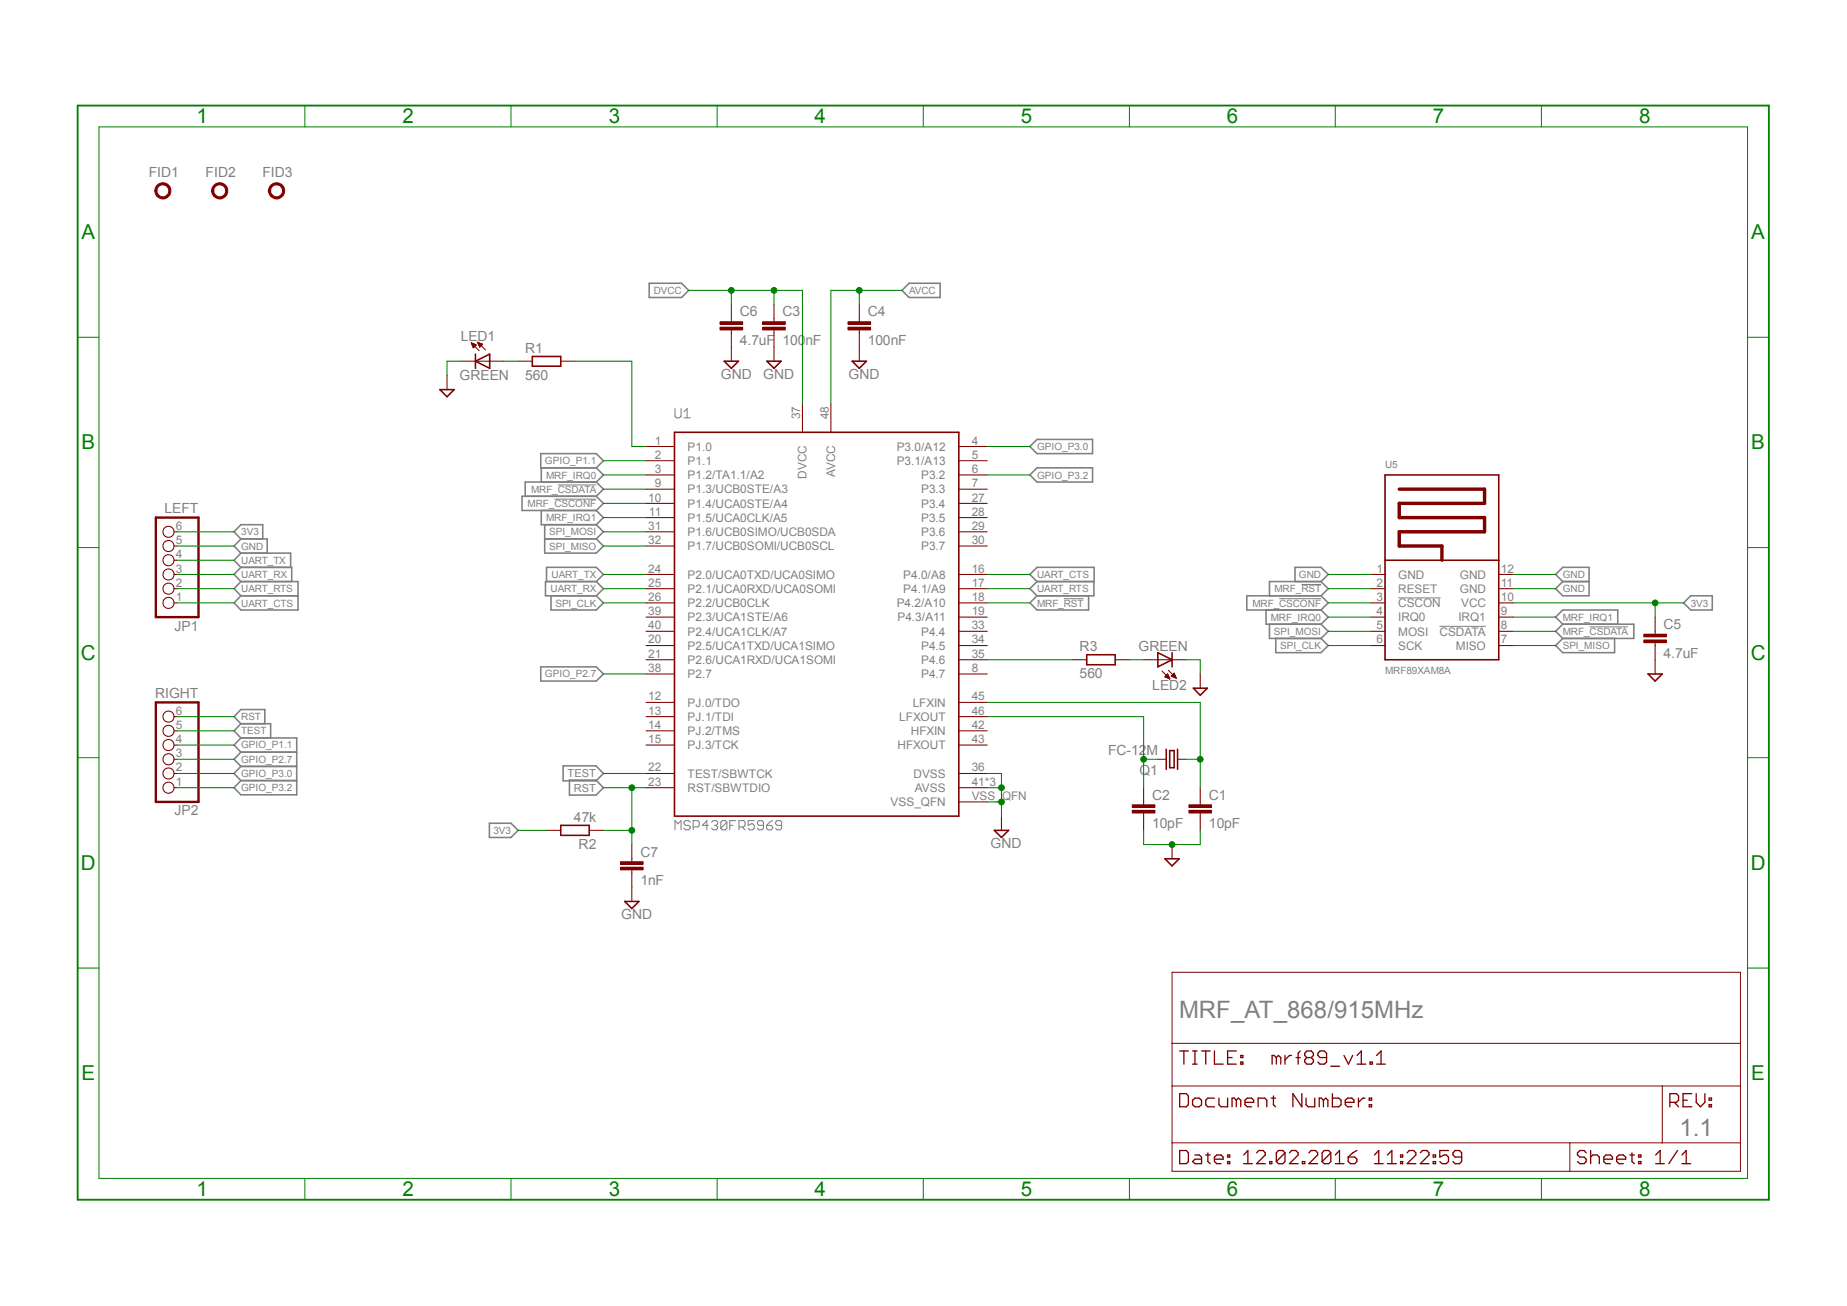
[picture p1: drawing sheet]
<svg xmlns="http://www.w3.org/2000/svg" width="297mm" height="210mm" viewBox="0 0 297 210" stroke-linecap="round" stroke-linejoin="round" font-family="sans-serif">
<g fill="none" stroke="#808080" stroke-width=".17">
<path d="M108.5 65.7v1.2l.3 .3h.5l.2-.3v-1.2M110 67.2h1M110 66.2l.5-.5v1.5M108.5 133.4v-1.4l.5 .5 .5-.5v1.4M111 132.2l-.3-.2h-.5l-.2 .2v.3l.2 .2h.5l.3 .3v.2l-.3 .2h-.5l-.2-.2M111.5 133h.7l.2-.3v-.5l-.2-.2h-.7v1.4M113.9 132.7h-1l.8-.7v1.4M114.4 132.2l.3-.2h.4l.3 .2v.3l-.3 .2M114.9 132.7h.2M115.1 132.7l.3 .3v.2l-.3 .2h-.4l-.3-.2M116.9 132.2l-.3-.2h-.5l-.2 .2v1M116.9 132.2v1l-.3 .2h-.5l-.2-.2"/>
<path d="M116.9 132.2l-1 1M117.3 132.7h.6M118.3 132h-1v1.4M118.8 133h.8l.2-.3v-.5l-.2-.2h-.8v1.4M119.3 133l.5 .4M121.3 132h-1v.7l.7-.2 .3 .2v.5l-.3 .2h-.4l-.3-.2M122.8 132.7h-.8l-.2-.2v-.3l.2-.2h.5l.3 .2v1l-.3 .2h-.5l-.2-.2M123.3 132.7h.7l.2 .3v.2l-.2 .2h-.5l-.2-.2zM124.2 132l-.5 .2-.4 .5M125.7 132.7h-.7l-.3-.2v-.3l.3-.2h.5l.2 .2v1l-.2 .2h-.5l-.3-.2"/>
</g>
<path d="M89.7 78h6.2M89.2 80.3h6.7M171.1 96.3h3.1M205.7 96.3h6.7M209.3 94h3.1M224.8 96.1h6.8M231.5 100.7h7.4M255.6 100.8h6.2" fill="none" stroke="#808080" stroke-width=".16"/>
<g fill="none" stroke="#808080" stroke-width=".25">
<path d="M104.4 45.6h5.2l1.1 1.1-1.1 1.1h-5.2zM145 46.7l1.2-1.1h5v2.2h-5zM87 72.9h8.9l1.1 1.2-1.1 1.1h-8.9zM87 75.2v2.3M95.9 79.8h-12v2.3h12M95.9 75.2l1.1 1.2-1.1 1.1M95.9 77.5h-11.4v2.3M95.9 77.5l1.1 1.2-1.1 1.1M95.9 79.8l1.1 1.1-1.1 1.2M165.6 76.4l1.2-1.2h8.9v2.3h-8.9zM165.6 71.8l1.2-1.1h8.9v2.2h-8.9zM38.7 93.5h9.2v4.6h-9.2l-1.1-1.2 1.1-1.1"/>
<path d="M38.7 91.2h8.2v2.3M38.7 95.8h9.2M38.7 86.7l-1.1 1.1 1.1 1.1M38.7 86.7h4.3v2.2M38.7 88.9h8v2.3M38.7 86.7l-1.1-1.2 1.1-1.1h3.5v2.3M38.7 93.5l-1.1 1.2 1.1 1.1M38.7 91.2l-1.1 1.2 1.1 1.1M38.7 88.9l-1.1 1.2 1.1 1.1M87 82.1v2.3h8.9M87.6 86.7h8.3M87.6 84.4v4.5h8.3l1.1-1.1-1.1-1.1"/>
<path d="M87.9 93.5v-2.3h8l1.1 1.2-1.1 1.1M88.6 95.8v2.3h7.3l1.1-1.2-1.1-1.1M95.9 93.5h-8.2v2.3h8.2M95.9 82.1l1.1 1.1-1.1 1.2M95.9 84.4l1.1 1.1-1.1 1.2M95.9 93.5l1.1 1.2-1.1 1.1M165.6 92.4l1.2-1.2h9.1v2.3h-9.1zM166.8 95.8l-1.2 1.1 1.2 1.2h8.2v-2.3M166.8 93.5l-1.2 1.2 1.2 1.1M175.9 93.5v2.3h-9.1M203.6 98.1v2.3h8.8M208.2 93.5v-2.3h4.2l1.2 1.2-1.2 1.1"/>
<path d="M212.4 93.5h-8.3v2.3M212.4 95.8h-11.9v2.3h11.9M212.4 98.1l1.2 1.1-1.2 1.2M212.4 93.5l1.2 1.2-1.2 1.1M212.4 95.8l1.2 1.1-1.2 1.2M250.1 92.4l1.2-1.2h4.2v4.6h-4.2l-1.2-1.1 1.2-1.2zM251.3 93.5h4.2M270.7 96.9l1.2-1.1h3.4v2.3h-3.4zM38.7 116.4l-1.1-1.2 1.1-1.1h3.9v2.3M38.7 116.4h4.8v2.3M38.7 116.4l-1.1 1.1 1.1 1.2M38.7 118.7h9v9.1h-9l-1.1-1.1 1.1-1.2"/>
<path d="M38.7 118.7l-1.1 1.1 1.1 1.1M87 107.2h8.9l1.1 1.2-1.1 1.1h-8.9zM204.1 100.4v2.3h8.3M205.1 102.7v2.2h7.3l1.2-1.1-1.2-1.1M212.4 100.4l1.2 1.1-1.2 1.2M251.3 100.4l-1.2-1.2 1.2-1.1h8.8v2.3M251.3 100.4h11.4v2.3h-11.4M251.3 102.7l-1.2 1.1 1.2 1.1h8.3v-2.2M251.3 100.4l-1.2 1.1 1.2 1.2M38.7 120.9l-1.1 1.2 1.1 1.1M38.7 120.9h9M38.7 123.2h9"/>
<path d="M38.7 123.2l-1.1 1.2 1.1 1.1M38.7 125.5h9M78.7 132.4h3.5l1.1 1.1-1.1 1.2h-3.5zM90.6 123.1h5.2l1.2 1.3-1.2 1.2h-5.2zM91.6 125.4h4.2l1.2 1.3-1.2 1.1h-4.2z"/>
</g>
<g fill="none" stroke="#800000" stroke-width=".17">
<path d="M138.2 49v2.7M138.2 53.1v2.7M220.4 96.9h2.3M220.4 99.2h2.3M220.4 92.4h2.3M220.4 94.7h2.3M241 96.9h2.3M241 99.2h2.3M241 92.4h2.3M241 94.7h2.3M266.1 99.2v2.8M220.4 101.5h2.3"/>
<path d="M220.4 103.8h2.3M241 101.5h2.3M241 103.8h2.3M266.1 103.3v5.1M186.2 122.1h1.3M189.4 122.1h1.4"/>
</g>
<path d="M222.7 76.4h18.3v29.7h-18.3zM222.7 90.1h18.3M265 108.4h2.3l-1.2 1.1zM187.5 120.5v3.2M188.1 120.7h.7v2.7h-.7zM189.4 120.5v3.2" fill="none" stroke="#800000" stroke-width=".25"/>
<path d="M225 78.7h13.7v2.2h-13.7v2.3h13.7v2.3h-13.7v2.3h6.9v2.3" fill="none" stroke="#800000" stroke-width=".55"/>
<path d="M136.4 52.8h3.6M136.4 51.9h3.6M264.3 103.1h3.7M264.3 102.2h3.7" fill="none" stroke="#800000" stroke-width=".42"/>
<path d="M136.4 52.6h3.6v.4h-3.6zM136.4 51.7h3.6v.5h-3.6zM264.3 102.9h3.7v.4h-3.7zM264.3 102h3.7v.4h-3.7z" fill="none" stroke="#800000" stroke-width=".16"/>
<path d="M25.2 29.8a1.3 1.3 0 0 1 2.1 .2 1.3 1.3 0 0 1-.7 1.9 1.3 1.3 0 0 1-1.7-1.2h.3a.97 .97 0 0 1 1.4-.8 .97 .97 0 0 1 .2 1.6 .97 .97 0 0 1-1.5-.5l-.1-.3h-.3l.1-.5z" fill-rule="evenodd" fill="#800000"/>
<path d="M25.2 29.8a1.3 1.3 0 0 1 2.1 .2 1.3 1.3 0 0 1-.7 1.9 1.3 1.3 0 0 1-1.7-1.2h.3a.97 .97 0 0 1 1.4-.8 .97 .97 0 0 1 .2 1.6 .97 .97 0 0 1-1.5-.5l-.1-.3h-.3l.1-.5z" fill="none" stroke="#800000" stroke-width=".16"/>
<path d="M34.4 29.8a1.3 1.3 0 0 1 2 .1 1.3 1.3 0 0 1-.4 1.9 1.3 1.3 0 0 1-1.9-.6l-.1-.5h.4a.97 .97 0 0 1 1.4-.8 .97 .97 0 0 1 .2 1.6 .97 .97 0 0 1-1.6-.5v-.3h-.4l.1-.5z" fill-rule="evenodd" fill="#800000"/>
<path d="M34.4 29.8a1.3 1.3 0 0 1 2 .1 1.3 1.3 0 0 1-.4 1.9 1.3 1.3 0 0 1-1.9-.6l-.1-.5h.4a.97 .97 0 0 1 1.4-.8 .97 .97 0 0 1 .2 1.6 .97 .97 0 0 1-1.6-.5v-.3h-.4l.1-.5z" fill="none" stroke="#800000" stroke-width=".16"/>
<path d="M43.5 29.8a1.3 1.3 0 0 1 2 .1 1.3 1.3 0 0 1-.4 1.9 1.3 1.3 0 0 1-1.8-.6l-.2-.5h.4a.97 .97 0 0 1 1.4-.8 .97 .97 0 0 1 .2 1.6 .97 .97 0 0 1-1.5-.5l-.1-.3h-.4l.2-.5z" fill-rule="evenodd" fill="#800000"/>
<g fill="none" stroke="#800000" stroke-width=".16">
<path d="M43.5 29.8a1.3 1.3 0 0 1 2 .1 1.3 1.3 0 0 1-.4 1.9 1.3 1.3 0 0 1-1.8-.6l-.2-.5h.4a.97 .97 0 0 1 1.4-.8 .97 .97 0 0 1 .2 1.6 .97 .97 0 0 1-1.5-.5l-.1-.3h-.4l.2-.5zM115.8 52.6h3.6v.4h-3.6zM115.8 51.7h3.6v.5h-3.6zM122.6 52.6h3.7v.4h-3.7zM122.6 51.7h3.7v.5h-3.7zM99.8 139.4h3.6v.5h-3.6zM99.8 138.6h3.6v.4h-3.6zM182.1 130.3h3.6v.4h-3.6zM182.1 129.4h3.6v.4h-3.6zM191.2 130.3h3.6v.4h-3.6zM191.2 129.4h3.6v.4h-3.6zM188.5 156.3h91.4v32h-91.4z"/>
<path d="M188.5 174.6h91.4M188.5 167.8h91.4M267.3 174.6v9.2M188.5 183.8h91.4M252.4 183.8v4.5"/>
</g>
<g fill="none" stroke="#800000" stroke-width=".25">
<path d="M76.5 58.1l2.2-1.2v2.3zM76.5 56.9v2.3M85.6 57.3h4.6v1.6h-4.6zM116.5 58.1h2.2l-1.1 1.1zM123.3 58.1h2.3l-1.1 1.1zM137 58.1h2.3l-1.1 1.1zM70.7 62.7h2.3l-1.1 1.1zM108.5 69.5h45.7v61.7h-45.7zM174.8 105.3h4.5v1.6h-4.5zM186.2 104.9l2.3 1.2-2.3 1.1zM188.5 104.9v2.3M191.9 110.7h2.2l-1.1 1.1z"/>
<path d="M90.2 132.7h4.5v1.6h-4.5zM159.9 133.5h2.3l-1.2 1.2zM187.3 138.1h2.3l-1.1 1.1zM100.5 144.9h2.2l-1.1 1.2z"/>
</g>
<g fill="none" stroke="#800000" stroke-width=".17">
<path d="M74.2 58.1h6.8M75.8 55.1l1.2 1.3M75.8 55.1l.8 .4-.5 .4zM75.8 55.2h.1M75.9 55.3h.4M75.9 55.3h.2M75.9 55.4h.6M75.9 55.6h.6M75.9 55.5h.6M76 55.6h.4M76 55.7h.3M76.1 55.8h.1"/>
<path d="M76.1 55.9h.1M76.8 55l1.3 1.3M76.8 55l.8 .4-.5 .4M76.8 55l.3 .8M76.8 55.1h.2M76.8 55h.1M76.9 55.2h.3M76.9 55.3h.5M77 55.4h.6M77 55.3h.6M77 55.5h.5M77 55.6h.4"/>
<path d="M77.1 55.7h.2M77.1 55.6h.2M77.1 55.8h.1M83.3 58.1h2.3M90.2 58.1h2.3M117.6 49v2.7M117.6 53.1v5M124.5 49v2.7M124.5 53.1v5M138.2 55.8v2.3M71.9 60.4v2.3M103.9 71.8h4.6"/>
<path d="M103.9 74.1h4.6M103.9 76.4h4.6M103.9 78.7h4.6M129 64.9v4.6M133.6 64.9v4.6M154.2 71.8h4.5M154.2 74.1h4.5M154.2 76.4h4.5M154.2 78.7h4.5M28 96.9h.5M28 94.7h.5M28 92.4h.5"/>
<path d="M28 90.1h.5M28 87.8h.5M28 85.5h.5M103.9 96.9h4.6M103.9 94.7h4.6M103.9 92.4h4.6M103.9 87.8h4.6M103.9 85.5h4.6M103.9 80.9h4.6M103.9 83.2h4.6M103.9 99.2h4.6M154.2 96.9h4.5"/>
<path d="M154.2 94.7h4.5M154.2 92.4h4.5M154.2 87.8h4.5M154.2 85.5h4.5M154.2 80.9h4.5M154.2 83.2h4.5M154.2 99.2h4.5M28 119.8h.5M28 117.5h.5M28 115.2h.5M103.9 106.1h4.6M103.9 119.8h4.6"/>
<path d="M103.9 117.5h4.6M103.9 115.2h4.6M103.9 108.4h4.6M103.9 112.9h4.6M103.9 103.8h4.6M103.9 101.5h4.6M154.2 106.1h4.5M154.2 119.8h4.5M154.2 117.5h4.5M154.2 115.2h4.5M154.2 108.4h4.5M154.2 112.9h4.5"/>
<path d="M154.2 103.8h4.5M154.2 101.5h4.5M172.5 106.1h2.3M179.3 106.1h2.3M183.9 106.1h6.9M186.9 107.9l1.2 1.3M187.3 108.8h.7M187.4 108.9h.6M187.4 108.7h.5M187.5 108.6h.4M187.5 108.9h.5M187.6 108.6h.2"/>
<path d="M187.6 108.5h.2M187.7 108.4h.1M187.7 108.4l.4 .8-.8-.4zM187.7 109h.3M187.9 107.8l1.2 1.3M187.9 109.1h.2M188.1 109.1h.1M188.3 108.7h.7M188.3 108.7l.8 .4M188.3 108.7l.5-.5 .3 .9M188.4 108.6h.6M188.5 108.6h.4"/>
<path d="M188.5 108.8h.5M188.6 108.5h.3M188.6 108.4h.2M188.7 108.9h.4M188.7 108.3h.1M188.8 108.3h.1M188.8 108.9h.3M189 109h.1M193 108.4v2.3M28 126.7h.5M28 124.4h.5M28 122.1h.5"/>
<path d="M87.9 133.5h2.3M94.7 133.5h2.3M101.6 135.8v2.7M101.6 139.9v5M103.9 126.7h4.6M103.9 124.4h4.6M154.2 126.7h4.5M154.2 124.4h4.5M154.2 128.9h4.5M161 131.2v2.3M183.9 126.7v2.7M183.9 130.8v2.7"/>
<path d="M188.5 135.8v2.3M193 126.7v2.7M193 130.8v2.7"/>
<circle cx="27.1" cy="92.4" r=".89"/>
<circle cx="27.1" cy="85.5" r=".89"/>
<circle cx="27.1" cy="90.1" r=".89"/>
<circle cx="27.1" cy="96.9" r=".89"/>
<circle cx="27.1" cy="94.7" r=".89"/>
<circle cx="27.1" cy="87.8" r=".89"/>
<circle cx="27.1" cy="117.5" r=".89"/>
<circle cx="27.1" cy="119.8" r=".89"/>
<circle cx="27.1" cy="115.2" r=".89"/>
<circle cx="27.1" cy="124.4" r=".89"/>
<circle cx="27.1" cy="122.1" r=".89"/>
<circle cx="27.1" cy="126.7" r=".89"/>
</g>
<path d="M115.8 52.8h3.6M115.8 51.9h3.6M122.6 52.8h3.7M122.6 51.9h3.7M99.8 139.7h3.6M99.8 138.8h3.6M182.1 130.5h3.6M182.1 129.6h3.6M191.2 130.5h3.6M191.2 129.6h3.6" fill="none" stroke="#800000" stroke-width=".42"/>
<path d="M25.1 83.2h6.8v16h-6.8zM25.1 112.9h6.8v16h-6.8z" fill="none" stroke="#800000" stroke-width=".38"/>
<g fill="none" stroke="#800000" stroke-width=".21">
<path d="M189.7 175.9h1.1l.3 .3v1.4l-.3 .4h-1.1zM189.7 169h1.4M190.4 169v2.1M191.8 176.9l.4-.3h.6l.4 .3v.7l-.4 .4h-.6l-.4-.4zM191.8 169h.7M191.8 171.1h.7M192.2 169v2.1M193.2 169h1.4M193.9 169v2.1M195.3 169v2.1h1.4M195.3 176.6h-1.1l-.3 .3v.7l.3 .4h1.1M196 176.6v1l.3 .4h1.1v-1.4"/>
<path d="M197.4 170.1h.7M198.8 169h-1.4v2.1h1.4M198.8 176.9l-.3-.3h-.4v1.4M198.8 176.9l.3-.3 .4 .3v1.1M198.8 176.9v1.1M199.5 170.8h.4v.3h-.4zM199.5 169.7h.4v.4h-.4zM200.2 177.2h1.4v-.3l-.3-.3h-.7l-.4 .3v.7l.4 .4h.7M202.3 178v-1.4h1.1l.3 .3v1.1M204.4 176.6h.7M204.8 176.2v1.4l.3 .4M205.2 170.1v1"/>
<path d="M205.2 170.1l-.3-.4h-.3v1.4M205.2 170.1l.4-.4 .4 .4v1M206.6 169.7v1.4M207.7 169.7h-.4l-.7 .7M208.4 170.1h.7M209.1 169l-.4 .4v1.7M209.3 175.9v2.1l-1.4-2.1v2.1M210 176.6v1l.4 .4h1v-1.4M210.1 170.1l-.3-.4v-.3l.3-.4h.8l.3 .4v.3l-.3 .4M210.1 170.1l-.3 .3v.4l.3 .3h.8l.3-.3v-.4l-.3-.3M210.1 170.1h.8M212.8 176.9l-.3-.3h-.4v1.4"/>
<path d="M212.8 176.9v1.1M212.8 176.9l.4-.3 .3 .3v1.1M213.3 170.1h-1l-.4-.4v-.3l.4-.4h.6l.4 .4v1.4l-.4 .3h-.6l-.4-.3M214 171.4h1.4M214.2 175.9v2.1h1.1l.3-.4v-.7l-.3-.3h-1.1M216.1 169.7l.7 1.4 .7-1.4M216.3 177.2h1.4v-.3l-.3-.3h-.7l-.4 .3v.7l.4 .4h.7M218.2 171.1h1.4M218.2 169.7l.7-.7v2.1M218.4 176.6v1.4M219.5 176.6h-.3l-.8 .6M220.2 177.6h.4v.4h-.4z"/>
<path d="M220.2 176.6h.4v.3h-.4zM220.3 170.8h.4v.3h-.4zM221.4 171.1h1.4M221.4 169.7l.7-.7v2.1M268.5 177.2h1.1l.3-.3v-.7l-.3-.3h-1.1v2.1M269.2 177.2l.7 .8M270.6 176.9h.7M272 175.9h-1.4v2.1h1.4M272.8 175.9v1.3l.6 .8 .8-.8v-1.3M274.8 177.6h.4v.4h-.4zM274.8 176.6h.4v.3h-.4zM189.7 185h1.1l.3 .4v1.4l-.3 .3h-1.1z"/>
<path d="M192.2 185.7h.6l.4 .4v1h-1l-.4-.3 .4-.4h1M193.9 185.7h.7M194.2 185.4v1.4l.4 .3M195.3 186.4h1.4v-.3l-.4-.4h-.6l-.4 .4v.7l.4 .3h.6M197.4 186.8h.3v.3h-.3zM197.4 185.7h.3v.4h-.3zM200 187.1h1.4M200 185.7l.7-.7v2.1M202.1 185.4l.3-.4h.7l.4 .4v.3l-1.4 1.4h1.4M204.2 186.8h.3v.3h-.3zM206.6 185.4v1.4l-.3 .3h-.7l-.4-.3M206.6 185.4l-.3-.4h-.7l-.4 .4v1.4"/>
<path d="M206.6 185.4l-1.4 1.4M207.3 185.4l.4-.4h.7l.3 .4v.3l-1.4 1.4h1.4M209.4 186.8h.4v.3h-.4zM210.5 185.4l.3-.4h.7l.4 .4v.3l-1.4 1.4h1.4M214 185.4v1.4l-.3 .3h-.8l-.3-.3M214 185.4l-.3-.4h-.8l-.3 .4v1.4M214 185.4l-1.4 1.4M214.7 187.1h1.4M214.7 185.7l.7-.7v2.1M216.8 186.1h1l.4 .3v.4l-.4 .3h-.6l-.4-.3zM218.2 185l-.7 .4-.7 .7M221 187.1h1.4"/>
<path d="M221 185.7l.7-.7v2.1M223.1 187.1h1.4M223.1 185.7l.7-.7v2.1M225.2 186.8h.4v.3h-.4zM225.2 185.7h.4v.4h-.4zM226.3 185.4l.3-.4h.7l.4 .4v.3l-1.4 1.4h1.4M228.4 185.4l.3-.4h.7l.4 .4v.3l-1.4 1.4h1.4M230.5 186.8h.3v.3h-.3zM230.5 185.7h.3v.4h-.3zM232.9 185h-1.4v1.1l.7-.4h.4l.3 .4v.7l-.3 .3h-.7l-.4-.3M235 186.1h-1l-.4-.4v-.3l.4-.4h.7l.3 .4v1.4l-.3 .3h-.7l-.4-.3M255.1 185.4l-.4-.4h-.7l-.3 .4v.3l.3 .4h.7l.4 .3v.4l-.4 .3h-.7l-.3-.3"/>
<path d="M255.8 186.1l.3-.4h.7l.4 .4v1M255.8 185v2.1M257.9 186.4h1.4v-.3l-.3-.4h-.8l-.3 .4v.7l.3 .3h.8M260 186.4h1.4v-.3l-.4-.4h-.7l-.3 .4v.7l.3 .3h.7M262.1 185.7h.7M262.4 185.4v1.4l.4 .3M263.5 186.8h.4v.3h-.4zM263.5 185.7h.4v.4h-.4zM266.2 187.1h1.4M266.2 185.7l.8-.7v2.1M269.7 185l-1.3 2.1M270.5 187.1h1.4"/>
<path d="M270.5 185.7l.6-.7v2.1"/>
</g>
<path d="M12.5 17h271.9v175.9h-271.9z" fill="none" stroke="#008000" stroke-width=".3"/>
<g fill="none" stroke="#008000" stroke-width=".16">
<path d="M49 17v3.4M82.2 17v3.4M115.3 17v3.4M148.5 17v3.4M181.6 17v3.4M214.7 17v3.4M247.9 17v3.4M15.9 20.4h265.1v169.1h-265.1zM12.5 54.2h3.4M281 54.2h3.4M12.5 88.1h3.4M281 88.1h3.4"/>
<path d="M12.5 121.8h3.4M281 121.8h3.4M12.5 155.7h3.4M281 155.7h3.4M49 189.5v3.4M82.2 189.5v3.4M115.3 189.5v3.4M148.5 189.5v3.4M181.6 189.5v3.4M214.7 189.5v3.4M247.9 189.5v3.4"/>
</g>
<path d="M74.2 58.1h-2.3v2.3M213.6 92.4h6.8M243.3 92.4h6.8M243.3 94.7h6.8M190.8 106.1h2.2v2.3M183.9 133.5v2.3h9.1v-2.3" fill="none" stroke="#008000" stroke-width=".17"/>
<circle cx="188.5" cy="135.8" r=".46" fill="#008000"/>
<circle cx="188.5" cy="135.8" r=".46" fill="none" stroke="#008000" stroke-width=".16"/>
<path d="M158.7 128.9h2.3M158.7 126.7h2.3v4.5" fill="none" stroke="#008000" stroke-width=".17"/>
<circle cx="161" cy="128.9" r=".46" fill="#008000"/>
<circle cx="161" cy="128.9" r=".46" fill="none" stroke="#008000" stroke-width=".16"/>
<path d="M158.7 124.4h2.3v2.3" fill="none" stroke="#008000" stroke-width=".17"/>
<circle cx="161" cy="126.7" r=".46" fill="#008000"/>
<circle cx="161" cy="126.7" r=".46" fill="none" stroke="#008000" stroke-width=".16"/>
<path d="M28.5 87.8h9.1M243.3 96.9h27.4M266.1 96.9v2.3" fill="none" stroke="#008000" stroke-width=".17"/>
<circle cx="266.2" cy="96.9" r=".46" fill="#008000"/>
<circle cx="266.2" cy="96.9" r=".46" fill="none" stroke="#008000" stroke-width=".16"/>
<g fill="none" stroke="#008000" stroke-width=".17">
<path d="M97 76.4h6.9M97 78.7h6.9M28.5 85.5h9.1M97 85.5h6.9M97 83.2h6.9M97 96.9h6.9M97 87.8h6.9M158.7 96.9h6.9M213.6 99.2h6.8M213.6 94.7h6.8M243.3 99.2h6.8M213.6 103.8h6.8"/>
<path d="M213.6 101.5h6.8M243.3 103.8h6.8M243.3 101.5h6.8M83.3 133.5h4.6M97 126.7h6.9M101.6 126.7v6.8"/>
</g>
<circle cx="101.6" cy="126.7" r=".46" fill="#008000"/>
<circle cx="101.6" cy="126.7" r=".46" fill="none" stroke="#008000" stroke-width=".16"/>
<path d="M97 133.5h4.6v2.3" fill="none" stroke="#008000" stroke-width=".17"/>
<circle cx="101.6" cy="133.5" r=".46" fill="#008000"/>
<circle cx="101.6" cy="133.5" r=".46" fill="none" stroke="#008000" stroke-width=".16"/>
<path d="M81 58.1h2.3M92.5 58.1h9.1v13.7h2.3M97 80.9h6.9M213.6 96.9h6.8M28.5 115.2h9.1M28.5 117.5h9.1M158.7 106.1h13.8M158.7 112.9h34.3v13.8M181.6 106.1h2.3M97 124.4h6.9M190.8 122.1h2.2" fill="none" stroke="#008000" stroke-width=".17"/>
<circle cx="193" cy="122.1" r=".46" fill="#008000"/>
<circle cx="193" cy="122.1" r=".46" fill="none" stroke="#008000" stroke-width=".16"/>
<path d="M158.7 115.2h25.2v11.5M183.9 122.1h2.3" fill="none" stroke="#008000" stroke-width=".17"/>
<circle cx="183.9" cy="122.1" r=".46" fill="#008000"/>
<circle cx="183.9" cy="122.1" r=".46" fill="none" stroke="#008000" stroke-width=".16"/>
<g fill="none" stroke="#008000" stroke-width=".17">
<path d="M110.7 46.7h18.3v18.2M117.6 46.7v2.3M97 74.1h6.9M158.7 71.8h6.9M158.7 76.4h6.9M28.5 94.7h9.1M28.5 96.9h9.1M158.7 94.7h6.9M158.7 92.4h6.9M28.5 119.8h9.1M97 108.4h6.9M28.5 122.1h9.1"/>
<path d="M28.5 124.4h9.1M28.5 126.7h9.1"/>
</g>
<circle cx="117.6" cy="46.7" r=".46" fill="#008000"/>
<circle cx="117.6" cy="46.7" r=".46" fill="none" stroke="#008000" stroke-width=".16"/>
<path d="M124.5 46.7v2.3" fill="none" stroke="#008000" stroke-width=".17"/>
<circle cx="124.5" cy="46.7" r=".46" fill="#008000"/>
<circle cx="124.5" cy="46.7" r=".46" fill="none" stroke="#008000" stroke-width=".16"/>
<path d="M138.2 46.7v2.3M145 46.7h-11.4v18.2" fill="none" stroke="#008000" stroke-width=".17"/>
<circle cx="138.2" cy="46.7" r=".46" fill="#008000"/>
<circle cx="138.2" cy="46.7" r=".46" fill="none" stroke="#008000" stroke-width=".16"/>
<path d="M28.5 92.4h9.1M28.5 90.1h9.1M97 94.7h6.9M97 92.4h6.9" fill="none" stroke="#008000" stroke-width=".17"/>
<g font-size="3.9" fill="#808080">
<text x="189.6" y="163.7">MRF_AT_868/915MHz</text>
<text x="270" y="182.6">1.1</text>
</g>
<g font-size="3.3" fill="#008000">
<text x="31.6" y="19.8">1</text>
<text x="64.7" y="19.8">2</text>
<text x="97.9" y="19.8">3</text>
<text x="131" y="19.8">4</text>
<text x="164.1" y="19.8">5</text>
<text x="197.3" y="19.8">6</text>
<text x="230.4" y="19.8">7</text>
<text x="263.6" y="19.8">8</text>
<text x="13.1" y="38.4">A</text>
<text x="281.6" y="38.4">A</text>
<text x="13.1" y="72.3">B</text>
<text x="281.6" y="72.3">B</text>
<text x="13" y="106.1">C</text>
<text x="281.5" y="106.1">C</text>
<text x="13" y="139.9">D</text>
<text x="281.5" y="139.9">D</text>
<text x="13.1" y="173.7">E</text>
<text x="281.6" y="173.7">E</text>
<text x="31.6" y="192.4">1</text>
<text x="64.7" y="192.4">2</text>
<text x="97.9" y="192.4">3</text>
<text x="131" y="192.4">4</text>
<text x="164.1" y="192.4">5</text>
<text x="197.3" y="192.4">6</text>
<text x="230.4" y="192.4">7</text>
<text x="263.6" y="192.4">8</text>
</g>
<g font-size="2.2" fill="#808080">
<text x="23.9" y="28.4">FID1</text>
<text x="33.1" y="28.4">FID2</text>
<text x="42.2" y="28.4">FID3</text>
<text x="119" y="50.9">C6</text>
<text x="125.8" y="50.9">C3</text>
<text x="139.5" y="50.9">C4</text>
<text x="74.1" y="54.8">LED1</text>
<text x="84.5" y="56.8">R1</text>
<text x="119" y="55.5">4.7uF</text>
<text x="125.8" y="55.5">100nF</text>
<text x="139.5" y="55.5">100nF</text>
<text x="73.9" y="61.2">GREEN</text>
<text x="84.5" y="61.1">560</text>
<text x="115.9" y="61">GND</text>
<text x="122.7" y="61">GND</text>
<text x="136.4" y="61">GND</text>
<text x="26.5" y="82.6">LEFT</text>
<text x="28.1" y="101.4">JP1</text>
<text x="267.5" y="101.2">C5</text>
<text x="173.6" y="104.7">R3</text>
<text x="183.1" y="104.6">GREEN</text>
<text x="267.5" y="105.7">4.7uF</text>
<text x="24.9" y="112.3">RIGHT</text>
<text x="173.6" y="109.1">560</text>
<text x="185.3" y="111">LED2</text>
<text x="178.2" y="121.4">FC-12M</text>
<text x="183.2" y="124.6">Q1</text>
<text x="28.1" y="131.1">JP2</text>
<text x="185.3" y="128.6">C2</text>
<text x="194.4" y="128.6">C1</text>
<text x="92.3" y="132.2">47k</text>
<text x="93" y="136.5">R2</text>
<text x="103" y="137.8">C7</text>
<text x="159.3" y="136.4">GND</text>
<text x="185.3" y="133.2">10pF</text>
<text x="194.4" y="133.2">10pF</text>
<text x="103" y="142.3">1nF</text>
<text x="99.9" y="147.8">GND</text>
</g>
<g font-size="1.9" fill="#808080">
<text x="105.3" y="71.5">1</text>
<text x="128.7" y="67.4" transform="rotate(-90 128.7 67.4)">37</text>
<text x="133.3" y="67.4" transform="rotate(-90 133.3 67.4)">48</text>
<text x="156.3" y="71.5">4</text>
<text x="105.3" y="73.8">2</text>
<text x="105.3" y="76.1">3</text>
<text x="110.6" y="72.5">P1.0</text>
<text x="110.6" y="74.8">P1.1</text>
<text x="110.6" y="77">P1.2/TA1.1/A2</text>
<text x="129.7" y="77" transform="rotate(-90 129.7 77)">DVCC</text>
<text x="134.3" y="76.8" transform="rotate(-90 134.3 76.8)">AVCC</text>
<text x="144.2" y="72.5">P3.0/A12</text>
<text x="144.2" y="74.8">P3.1/A13</text>
<text x="148.1" y="77">P3.2</text>
<text x="156.3" y="73.8">5</text>
<text x="156.3" y="76.1">6</text>
<text x="104.2" y="80.6">10</text>
<text x="104.4" y="82.9">11</text>
<text x="105.3" y="78.4">9</text>
<text x="110.6" y="79.3">P1.3/UCB0STE/A3</text>
<text x="110.6" y="81.6">P1.4/UCA0STE/A4</text>
<text x="110.6" y="83.9">P1.5/UCA0CLK/A5</text>
<text x="148.1" y="79.3">P3.3</text>
<text x="148.1" y="81.6">P3.4</text>
<text x="148.1" y="83.9">P3.5</text>
<text x="156.3" y="78.4">7</text>
<text x="156.3" y="80.6">27</text>
<text x="156.3" y="82.9">28</text>
<text x="28.3" y="89.8">4</text>
<text x="28.3" y="87.5">5</text>
<text x="28.3" y="85.2">6</text>
<text x="104.2" y="85.2">31</text>
<text x="104.2" y="87.5">32</text>
<text x="110.6" y="86.2">P1.6/UCB0SIMO/UCB0SDA</text>
<text x="110.6" y="88.5">P1.7/UCB0SOMI/UCB0SCL</text>
<text x="148.1" y="86.2">P3.6</text>
<text x="148.1" y="88.5">P3.7</text>
<text x="156.3" y="85.2">29</text>
<text x="156.3" y="87.5">30</text>
<text x="28.3" y="94.4">2</text>
<text x="28.3" y="92.1">3</text>
<text x="104.2" y="92.1">24</text>
<text x="104.2" y="94.4">25</text>
<text x="110.6" y="93">P2.0/UCA0TXD/UCA0SIMO</text>
<text x="110.6" y="95.3">P2.1/UCA0RXD/UCA0SOMI</text>
<text x="145.2" y="93">P4.0/A8</text>
<text x="145.2" y="95.3">P4.1/A9</text>
<text x="156.3" y="92.1">16</text>
<text x="156.3" y="94.4">17</text>
<text x="221.4" y="92.1">1</text>
<text x="221.4" y="94.4">2</text>
<text x="224.8" y="93">GND</text>
<text x="224.8" y="95.3">RESET</text>
<text x="234.7" y="93">GND</text>
<text x="234.7" y="95.3">GND</text>
<text x="241.3" y="92.1">12</text>
<text x="241.3" y="94.4">11</text>
<text x="28.3" y="96.6">1</text>
<text x="104.2" y="96.6">26</text>
<text x="104.2" y="98.9">39</text>
<text x="104.2" y="101.2">40</text>
<text x="110.6" y="97.6">P2.2/UCB0CLK</text>
<text x="110.6" y="99.9">P2.3/UCA1STE/A6</text>
<text x="144.2" y="97.6">P4.2/A10</text>
<text x="144.3" y="99.9">P4.3/A11</text>
<text x="156.3" y="96.6">18</text>
<text x="156.3" y="98.9">19</text>
<text x="156.3" y="101.2">33</text>
<text x="221.4" y="96.6">3</text>
<text x="221.4" y="101.2">5</text>
<text x="221.4" y="98.9">4</text>
<text x="224.8" y="97.6">CSCON</text>
<text x="224.8" y="99.9">IRQ0</text>
<text x="234.5" y="99.9">IRQ1</text>
<text x="234.9" y="97.6">VCC</text>
<text x="241.3" y="101.2">8</text>
<text x="241.3" y="98.9">9</text>
<text x="241.3" y="96.6">10</text>
<text x="104.2" y="103.5">20</text>
<text x="104.2" y="105.7">21</text>
<text x="110.6" y="104.5">P2.5/UCA1TXD/UCA1SIMO</text>
<text x="110.6" y="106.8">P2.6/UCA1RXD/UCA1SOMI</text>
<text x="110.6" y="102.2">P2.4/UCA1CLK/A7</text>
<text x="148.1" y="102.2">P4.4</text>
<text x="148.1" y="104.5">P4.5</text>
<text x="148.1" y="106.8">P4.6</text>
<text x="156.3" y="103.5">34</text>
<text x="156.3" y="105.7">35</text>
<text x="221.4" y="103.5">6</text>
<text x="224.8" y="102.2">MOSI</text>
<text x="224.8" y="104.5">SCK</text>
<text x="231.5" y="102.2">CSDATA</text>
<text x="234.1" y="104.5">MISO</text>
<text x="241.3" y="103.5">7</text>
<text x="104.2" y="112.6">12</text>
<text x="104.2" y="108">38</text>
<text x="110.6" y="113.6">PJ.0/TDO</text>
<text x="110.6" y="109.1">P2.7</text>
<text x="146.8" y="113.6">LFXIN</text>
<text x="148.1" y="109.1">P4.7</text>
<text x="156.3" y="108">8</text>
<text x="156.3" y="112.6">45</text>
<text x="28.3" y="119.5">4</text>
<text x="28.3" y="117.2">5</text>
<text x="28.3" y="114.9">6</text>
<text x="104.2" y="114.9">13</text>
<text x="104.2" y="117.2">14</text>
<text x="104.2" y="119.5">15</text>
<text x="110.6" y="115.9">PJ.1/TDI</text>
<text x="110.6" y="118.2">PJ.2/TMS</text>
<text x="144.6" y="115.9">LFXOUT</text>
<text x="146.5" y="118.2">HFXIN</text>
<text x="156.3" y="117.2">42</text>
<text x="156.3" y="119.5">43</text>
<text x="156.3" y="114.9">46</text>
<text x="28.3" y="124">2</text>
<text x="28.3" y="121.8">3</text>
<text x="104.2" y="124">22</text>
<text x="110.6" y="120.5">PJ.3/TCK</text>
<text x="110.6" y="125.1">TEST/SBWTCK</text>
<text x="144.3" y="120.5">HFXOUT</text>
<text x="146.9" y="125.1">DVSS</text>
<text x="156.3" y="124">36</text>
<text x="28.3" y="126.3">1</text>
<text x="104.2" y="126.3">23</text>
<text x="110.6" y="127.3">RST/SBWTDIO</text>
<text x="143.2" y="129.6">VSS_QFN</text>
<text x="147.1" y="127.3">AVSS</text>
<text x="156.3" y="126.3">41*3</text>
<text x="156.3" y="128.6">VSS_QFN</text>
</g>
<g font-size="1.8" fill="#808080">
<text x="91.3" y="125">TEST</text>
<text x="92.3" y="127.3">RST</text>
</g>
<g font-size="1.6" fill="#808080">
<text x="105.1" y="47.2">DVCC</text>
<text x="146.2" y="47.2">AVCC</text>
<text x="87.6" y="74.7">GPIO_P1.1</text>
<text x="87.8" y="77">MRF_IRQ0</text>
<text x="166.8" y="72.4">GPIO_P3.0</text>
<text x="166.8" y="77">GPIO_P3.2</text>
<text x="222.7" y="75.2">U5</text>
<text x="84.8" y="81.5">MRF_CSCONF</text>
<text x="85.4" y="79.2">MRF_CSDATA</text>
<text x="87.8" y="83.8">MRF_IRQ1</text>
<text x="38.8" y="88.4">GND</text>
<text x="38.8" y="86.1">3V3</text>
<text x="88.3" y="88.4">SPI_MISO</text>
<text x="88.3" y="86.1">SPI_MOSI</text>
<text x="38.8" y="95.3">UART_RTS</text>
<text x="38.8" y="93">UART_RX</text>
<text x="38.8" y="90.7">UART_TX</text>
<text x="88.5" y="95.3">UART_RX</text>
<text x="88.7" y="93">UART_TX</text>
<text x="166.8" y="95.3">UART_RTS</text>
<text x="166.8" y="93">UART_CTS</text>
<text x="204.9" y="95.3">MRF_RST</text>
<text x="208.9" y="93">GND</text>
<text x="251.3" y="93">GND</text>
<text x="251.3" y="95.3">GND</text>
<text x="38.8" y="97.5">UART_CTS</text>
<text x="89.3" y="97.5">SPI_CLK</text>
<text x="166.8" y="97.5">MRF_RST</text>
<text x="201.4" y="97.5">MRF_CSCONF</text>
<text x="204.3" y="99.8">MRF_IRQ0</text>
<text x="251.3" y="99.8">MRF_IRQ1</text>
<text x="271.9" y="97.5">3V3</text>
<text x="204.9" y="102.1">SPI_MOSI</text>
<text x="205.9" y="104.4">SPI_CLK</text>
<text x="251.3" y="104.4">SPI_MISO</text>
<text x="251.3" y="102.1">MRF_CSDATA</text>
<text x="87.6" y="108.9">GPIO_P2.7</text>
<text x="222.7" y="108.4">MRF89XAM8A</text>
<text x="38.8" y="115.8">RST</text>
<text x="38.8" y="118.1">TEST</text>
<text x="38.8" y="122.6">GPIO_P2.7</text>
<text x="38.8" y="124.9">GPIO_P3.0</text>
<text x="38.8" y="120.4">GPIO_P1.1</text>
<text x="38.8" y="127.2">GPIO_P3.2</text>
<text x="79.3" y="134.1">3V3</text>
</g>
</svg>
